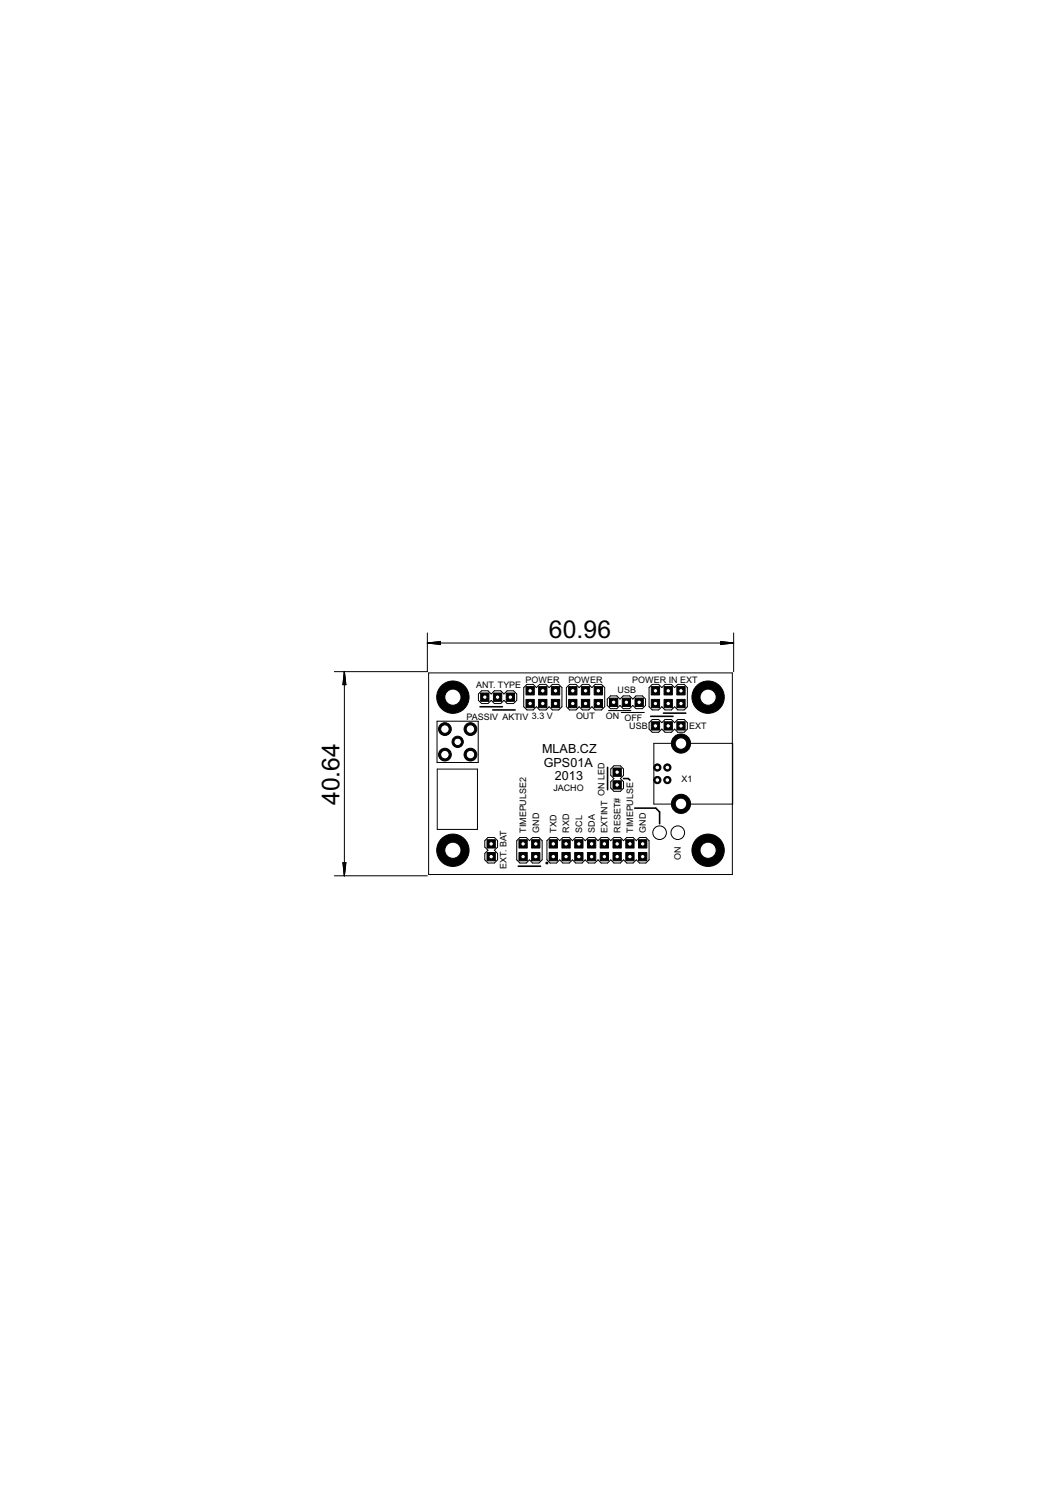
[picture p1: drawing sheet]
<svg xmlns="http://www.w3.org/2000/svg" width="210mm" height="297mm" viewBox="0 0 210 297" stroke-linecap="round" stroke-linejoin="round" font-family="sans-serif">
<path d="M95.5 140.6h4.4M98 141.2h4.5M120.9 152.7v4.4M124.1 154.9h.9l.3 .3M129.5 142.5h4.4M132 141.9h4.4M103.1 172.3h4.4M126.3 160.8h4.2l.7 .7v2.4" fill="none" stroke="#000" stroke-width=".32"/>
<path d="M121.1 141.4h4.4M123.6 141.8h4.6" fill="none" stroke="#000" stroke-width=".21"/>
<g fill="none" stroke="#000" stroke-width=".2">
<path d="M95.8 137.4h1.3l.6 .7 .7-.7h1.2l.7 .7 .6-.7h1.3l.6 .7v1.2l-.6 .7h-1.3l-.6-.7-.7 .7h-1.2l-.7-.7-.6 .7h-1.3l-.6-.7v-1.2zM104.2 136.8l.6-.6h1.3l.6 .6 .7-.6h1.2l.7 .6 .6-.6h1.3l.6 .6v3.8l-.6 .6h-1.3l-.6-.6-.7 .6h-1.2l-.7-.6-.6 .6h-1.3l-.6-.6zM112.7 136.8l.6-.6h1.3l.6 .6 .7-.6h1.2l.7 .6 .6-.6h1.3l.6 .6v3.8l-.6 .6h-1.3l-.6-.6-.7 .6h-1.2l-.7-.6-.6 .6h-1.3l-.6-.6zM120.8 139.1l.7-.6h1.2l.7 .6 .6-.6h1.3l.6 .6 .6-.6h1.3l.6 .6v1.3l-.6 .6h-1.3l-.6-.6-.6 .6h-1.3l-.6-.6-.7 .6h-1.2l-.7-.6zM129.1 136.8l.7-.6h1.2l.7 .6 .6-.6h1.3l.6 .6 .7-.6h1.2l.7 .6v3.8l-.7 .6h-1.2l-.7-.6-.6 .6h-1.3l-.6-.6-.7 .6h-1.2l-.7-.6zM87 143.5h8.1v8.2h-8.1zM87 153h8v12h-8zM122.2 152.4h1.2l.7 .6v1.3l-.7 .6 .7 .6v1.3l-.7 .6h-1.2l-.7-.6v-1.3l.7-.6-.7-.6v-1.3zM129.1 143.8l.7-.6h1.2l.7 .6 .6-.6h1.3l.6 .6 .7-.6h1.2l.7 .6v1.3l-.7 .6h-1.2l-.7-.6-.6 .6h-1.3l-.6-.6-.7 .6h-1.2l-.7-.6zM130.1 147.9h15.7v12.1h-15.7zM97.1 166.6h1.3l.6 .7v1.2l-.6 .7 .6 .6v1.3l-.6 .6h-1.3l-.6-.6v-1.3l.6-.6-.6-.7v-1.2zM103.4 166.6h1.3l.6 .7 .7-.7h1.2l.7 .7v3.8l-.7 .6h-1.2l-.7-.6-.6 .6h-1.3l-.6-.6v-3.8z"/>
<path d="M108.8 167.3l.7-.7h1.2l.7 .7 .6-.7h1.3l.6 .7 .6-.7h1.3l.6 .7 .7-.7h1.2l.7 .7 .6-.7h1.3l.6 .7 .7-.7h1.2l.7 .7 .6-.7h1.3l.6 .7 .6-.7h1.3l.6 .7v3.8l-.6 .6h-1.3l-.6-.6-.6 .6h-1.3l-.6-.6-.7 .6h-1.2l-.7-.6-.6 .6h-1.3l-.6-.6-.7 .6h-1.2l-.7-.6-.6 .6h-1.3l-.6-.6-.6 .6h-1.3l-.6-.6-.7 .6h-1.2l-.7-.6z"/>
</g>
<g fill="#000" stroke="#000" stroke-width=".2">
<path d="M96.2 138.5h.5v.5h-.5zM98.7 138.5h.6v.5h-.6zM101.3 138.5h.5v.5h-.5zM105.2 137.2h.5v.5h-.5zM105.2 139.7h.5v.5h-.5zM107.7 137.2h.5v.5h-.5zM107.7 139.7h.5v.5h-.5zM110.3 137.2h.5v.5h-.5zM110.3 139.7h.5v.5h-.5zM113.7 139.7h.5v.5h-.5zM113.7 137.2h.5v.5h-.5zM116.2 139.7h.6v.5h-.6z"/>
<path d="M116.2 137.2h.6v.5h-.6zM118.8 139.7h.5v.5h-.5zM118.8 137.2h.5v.5h-.5zM121.8 139.5h.5v.5h-.5zM124.4 139.5h.5v.5h-.5zM126.9 139.5h.5v.5h-.5zM130.2 137.2h.5v.5h-.5zM130.2 139.7h.5v.5h-.5zM132.7 137.2h.5v.5h-.5zM132.7 139.7h.5v.5h-.5zM135.2 137.2h.5v.5h-.5zM135.2 139.7h.5v.5h-.5z"/>
<path d="M122.5 153.4h.5v.5h-.5zM122.5 155.9h.5v.5h-.5zM130.2 144.2h.5v.5h-.5zM132.7 144.2h.5v.5h-.5zM135.2 144.2h.5v.5h-.5zM97.5 170.2h.5v.5h-.5zM97.5 167.6h.5v.5h-.5zM103.8 170.2h.5v.5h-.5zM103.8 167.6h.5v.5h-.5zM106.3 170.2h.5v.5h-.5zM106.3 167.6h.5v.5h-.5zM109.8 170.2h.5v.5h-.5z"/>
<path d="M109.8 167.6h.5v.5h-.5zM112.4 170.2h.5v.5h-.5zM112.4 167.6h.5v.5h-.5zM114.9 170.2h.5v.5h-.5zM114.9 167.6h.5v.5h-.5zM117.5 170.2h.5v.5h-.5zM117.5 167.6h.5v.5h-.5zM120 170.2h.5v.5h-.5zM120 167.6h.5v.5h-.5zM122.5 170.2h.5v.5h-.5zM122.5 167.6h.5v.5h-.5zM125.1 170.2h.5v.5h-.5z"/>
<path d="M125.1 167.6h.5v.5h-.5zM127.6 170.2h.5v.5h-.5zM127.6 167.6h.5v.5h-.5z"/>
</g>
<g fill="#000" stroke="#000" stroke-width=".2">
<path d="M108.7 171.6h.3v.2h-.3l-.1-.1h.3h-.3z" fill-rule="evenodd"/>
<circle cx="130.8" cy="152.7" r=".72"/>
</g>
<circle cx="130.8" cy="152.7" r=".47" fill="#fff" stroke="#000" stroke-width=".2"/>
<circle cx="130.8" cy="155.2" r=".72" fill="#000" stroke="#000" stroke-width=".2"/>
<circle cx="130.8" cy="155.2" r=".47" fill="#fff" stroke="#000" stroke-width=".2"/>
<circle cx="132.8" cy="155.2" r=".72" fill="#000" stroke="#000" stroke-width=".2"/>
<circle cx="132.8" cy="155.2" r=".47" fill="#fff" stroke="#000" stroke-width=".2"/>
<circle cx="132.8" cy="152.7" r=".72" fill="#000" stroke="#000" stroke-width=".2"/>
<circle cx="132.8" cy="152.7" r=".47" fill="#fff" stroke="#000" stroke-width=".2"/>
<circle cx="135.5" cy="159.9" r="1.91" fill="#000" stroke="#000" stroke-width=".2"/>
<circle cx="135.5" cy="159.9" r="1.14" fill="#fff" stroke="#000" stroke-width=".2"/>
<circle cx="135.5" cy="147.9" r="1.91" fill="#000" stroke="#000" stroke-width=".2"/>
<circle cx="135.5" cy="147.9" r="1.14" fill="#fff" stroke="#000" stroke-width=".2"/>
<path d="M134.7 143.6h1.6v1.6h-1.6z" fill="#000" stroke="#000" stroke-width=".2"/>
<circle cx="135.5" cy="144.4" r=".44" fill="#fff" stroke="#000" stroke-width=".2"/>
<path d="M132.1 143.6h1.7v1.6h-1.7z" fill="#000" stroke="#000" stroke-width=".2"/>
<circle cx="132.9" cy="144.4" r=".44" fill="#fff" stroke="#000" stroke-width=".2"/>
<path d="M129.6 143.6h1.6v1.6h-1.6z" fill="#000" stroke="#000" stroke-width=".2"/>
<circle cx="130.4" cy="144.4" r=".44" fill="#fff" stroke="#000" stroke-width=".2"/>
<path d="M134.7 136.6h1.6v1.7h-1.6z" fill="#000" stroke="#000" stroke-width=".2"/>
<circle cx="135.5" cy="137.4" r=".44" fill="#fff" stroke="#000" stroke-width=".2"/>
<path d="M132.1 136.6h1.7v1.7h-1.7z" fill="#000" stroke="#000" stroke-width=".2"/>
<circle cx="132.9" cy="137.4" r=".44" fill="#fff" stroke="#000" stroke-width=".2"/>
<path d="M129.6 136.6h1.6v1.7h-1.6z" fill="#000" stroke="#000" stroke-width=".2"/>
<circle cx="130.4" cy="137.4" r=".44" fill="#fff" stroke="#000" stroke-width=".2"/>
<path d="M134.7 139.1h1.6v1.7h-1.6z" fill="#000" stroke="#000" stroke-width=".2"/>
<circle cx="135.5" cy="140" r=".44" fill="#fff" stroke="#000" stroke-width=".2"/>
<path d="M132.1 139.1h1.7v1.7h-1.7z" fill="#000" stroke="#000" stroke-width=".2"/>
<circle cx="132.9" cy="140" r=".44" fill="#fff" stroke="#000" stroke-width=".2"/>
<path d="M129.6 139.1h1.6v1.7h-1.6z" fill="#000" stroke="#000" stroke-width=".2"/>
<circle cx="130.4" cy="140" r=".44" fill="#fff" stroke="#000" stroke-width=".2"/>
<circle cx="88.5" cy="150.1" r="1.27" fill="#000" stroke="#000" stroke-width=".2"/>
<circle cx="88.5" cy="150.1" r=".85" fill="#fff" stroke="#000" stroke-width=".2"/>
<circle cx="88.5" cy="145.1" r="1.27" fill="#000" stroke="#000" stroke-width=".2"/>
<circle cx="88.5" cy="145.1" r=".85" fill="#fff" stroke="#000" stroke-width=".2"/>
<circle cx="93.6" cy="150.1" r="1.27" fill="#000" stroke="#000" stroke-width=".2"/>
<circle cx="93.6" cy="150.1" r=".85" fill="#fff" stroke="#000" stroke-width=".2"/>
<circle cx="93.6" cy="145.1" r="1.27" fill="#000" stroke="#000" stroke-width=".2"/>
<circle cx="93.6" cy="145.1" r=".85" fill="#fff" stroke="#000" stroke-width=".2"/>
<circle cx="91.1" cy="147.6" r="1.12" fill="#000" stroke="#000" stroke-width=".2"/>
<circle cx="91.1" cy="147.6" r=".74" fill="#fff" stroke="#000" stroke-width=".2"/>
<path d="M95.6 137.9h1.7v1.6h-1.7z" fill="#000" stroke="#000" stroke-width=".2"/>
<circle cx="96.5" cy="138.7" r=".44" fill="#fff" stroke="#000" stroke-width=".2"/>
<path d="M98.2 137.9h1.6v1.6h-1.6z" fill="#000" stroke="#000" stroke-width=".2"/>
<circle cx="99" cy="138.7" r=".44" fill="#fff" stroke="#000" stroke-width=".2"/>
<path d="M100.7 137.9h1.7v1.6h-1.7z" fill="#000" stroke="#000" stroke-width=".2"/>
<circle cx="101.5" cy="138.7" r=".44" fill="#fff" stroke="#000" stroke-width=".2"/>
<path d="M103.3 169.6h1.6v1.7h-1.6z" fill="#000" stroke="#000" stroke-width=".2"/>
<circle cx="104.1" cy="170.4" r=".44" fill="#fff" stroke="#000" stroke-width=".2"/>
<path d="M105.8 169.6h1.6v1.7h-1.6z" fill="#000" stroke="#000" stroke-width=".2"/>
<circle cx="106.6" cy="170.4" r=".44" fill="#fff" stroke="#000" stroke-width=".2"/>
<path d="M103.3 167.1h1.6v1.6h-1.6z" fill="#000" stroke="#000" stroke-width=".2"/>
<circle cx="104.1" cy="167.9" r=".44" fill="#fff" stroke="#000" stroke-width=".2"/>
<path d="M105.8 167.1h1.6v1.6h-1.6z" fill="#000" stroke="#000" stroke-width=".2"/>
<circle cx="106.6" cy="167.9" r=".44" fill="#fff" stroke="#000" stroke-width=".2"/>
<path d="M109.3 169.6h1.6v1.7h-1.6z" fill="#000" stroke="#000" stroke-width=".2"/>
<circle cx="110.1" cy="170.4" r=".44" fill="#fff" stroke="#000" stroke-width=".2"/>
<path d="M111.8 169.6h1.7v1.7h-1.7z" fill="#000" stroke="#000" stroke-width=".2"/>
<circle cx="112.6" cy="170.4" r=".44" fill="#fff" stroke="#000" stroke-width=".2"/>
<path d="M114.3 169.6h1.7v1.7h-1.7z" fill="#000" stroke="#000" stroke-width=".2"/>
<circle cx="115.2" cy="170.4" r=".44" fill="#fff" stroke="#000" stroke-width=".2"/>
<path d="M116.9 169.6h1.6v1.7h-1.6z" fill="#000" stroke="#000" stroke-width=".2"/>
<circle cx="117.7" cy="170.4" r=".44" fill="#fff" stroke="#000" stroke-width=".2"/>
<path d="M119.4 169.6h1.7v1.7h-1.7z" fill="#000" stroke="#000" stroke-width=".2"/>
<circle cx="120.2" cy="170.4" r=".44" fill="#fff" stroke="#000" stroke-width=".2"/>
<path d="M122 169.6h1.6v1.7h-1.6z" fill="#000" stroke="#000" stroke-width=".2"/>
<circle cx="122.8" cy="170.4" r=".44" fill="#fff" stroke="#000" stroke-width=".2"/>
<path d="M109.3 167.1h1.6v1.6h-1.6z" fill="#000" stroke="#000" stroke-width=".2"/>
<circle cx="110.1" cy="167.9" r=".44" fill="#fff" stroke="#000" stroke-width=".2"/>
<path d="M111.8 167.1h1.7v1.6h-1.7z" fill="#000" stroke="#000" stroke-width=".2"/>
<circle cx="112.6" cy="167.9" r=".44" fill="#fff" stroke="#000" stroke-width=".2"/>
<path d="M114.3 167.1h1.7v1.6h-1.7z" fill="#000" stroke="#000" stroke-width=".2"/>
<circle cx="115.2" cy="167.9" r=".44" fill="#fff" stroke="#000" stroke-width=".2"/>
<path d="M116.9 167.1h1.6v1.6h-1.6z" fill="#000" stroke="#000" stroke-width=".2"/>
<circle cx="117.7" cy="167.9" r=".44" fill="#fff" stroke="#000" stroke-width=".2"/>
<path d="M119.4 167.1h1.7v1.6h-1.7z" fill="#000" stroke="#000" stroke-width=".2"/>
<circle cx="120.2" cy="167.9" r=".44" fill="#fff" stroke="#000" stroke-width=".2"/>
<path d="M122 167.1h1.6v1.6h-1.6z" fill="#000" stroke="#000" stroke-width=".2"/>
<circle cx="122.8" cy="167.9" r=".44" fill="#fff" stroke="#000" stroke-width=".2"/>
<path d="M124.5 169.6h1.7v1.7h-1.7z" fill="#000" stroke="#000" stroke-width=".2"/>
<circle cx="125.3" cy="170.4" r=".44" fill="#fff" stroke="#000" stroke-width=".2"/>
<path d="M127 169.6h1.7v1.7h-1.7z" fill="#000" stroke="#000" stroke-width=".2"/>
<circle cx="127.9" cy="170.4" r=".44" fill="#fff" stroke="#000" stroke-width=".2"/>
<path d="M124.5 167.1h1.7v1.6h-1.7z" fill="#000" stroke="#000" stroke-width=".2"/>
<circle cx="125.3" cy="167.9" r=".44" fill="#fff" stroke="#000" stroke-width=".2"/>
<path d="M127 167.1h1.7v1.6h-1.7z" fill="#000" stroke="#000" stroke-width=".2"/>
<circle cx="127.9" cy="167.9" r=".44" fill="#fff" stroke="#000" stroke-width=".2"/>
<path d="M122 155.3h1.6v1.7h-1.6z" fill="#000" stroke="#000" stroke-width=".2"/>
<circle cx="122.8" cy="156.2" r=".44" fill="#fff" stroke="#000" stroke-width=".2"/>
<path d="M122 152.8h1.6v1.7h-1.6z" fill="#000" stroke="#000" stroke-width=".2"/>
<circle cx="122.8" cy="153.6" r=".44" fill="#fff" stroke="#000" stroke-width=".2"/>
<circle cx="90.1" cy="169.2" r="3.2" fill="#000" stroke="#000" stroke-width=".2"/>
<circle cx="90.1" cy="169.2" r="1.61" fill="#fff" stroke="#000" stroke-width=".2"/>
<circle cx="90.1" cy="138.7" r="3.2" fill="#000" stroke="#000" stroke-width=".2"/>
<circle cx="90.1" cy="138.7" r="1.61" fill="#fff" stroke="#000" stroke-width=".2"/>
<circle cx="140.9" cy="169.2" r="3.2" fill="#000" stroke="#000" stroke-width=".2"/>
<circle cx="140.9" cy="169.2" r="1.61" fill="#fff" stroke="#000" stroke-width=".2"/>
<circle cx="140.9" cy="138.7" r="3.2" fill="#000" stroke="#000" stroke-width=".2"/>
<circle cx="140.9" cy="138.7" r="1.61" fill="#fff" stroke="#000" stroke-width=".2"/>
<path d="M96.9 167.1h1.7v1.6h-1.7z" fill="#000" stroke="#000" stroke-width=".2"/>
<circle cx="97.7" cy="167.9" r=".44" fill="#fff" stroke="#000" stroke-width=".2"/>
<path d="M96.9 169.6h1.7v1.7h-1.7z" fill="#000" stroke="#000" stroke-width=".2"/>
<circle cx="97.7" cy="170.4" r=".44" fill="#fff" stroke="#000" stroke-width=".2"/>
<path d="M109.7 136.6h1.7v1.7h-1.7z" fill="#000" stroke="#000" stroke-width=".2"/>
<circle cx="110.5" cy="137.4" r=".44" fill="#fff" stroke="#000" stroke-width=".2"/>
<path d="M107.2 136.6h1.6v1.7h-1.6z" fill="#000" stroke="#000" stroke-width=".2"/>
<circle cx="108" cy="137.4" r=".44" fill="#fff" stroke="#000" stroke-width=".2"/>
<path d="M104.6 136.6h1.7v1.7h-1.7z" fill="#000" stroke="#000" stroke-width=".2"/>
<circle cx="105.5" cy="137.4" r=".44" fill="#fff" stroke="#000" stroke-width=".2"/>
<path d="M109.7 139.1h1.7v1.7h-1.7z" fill="#000" stroke="#000" stroke-width=".2"/>
<circle cx="110.5" cy="140" r=".44" fill="#fff" stroke="#000" stroke-width=".2"/>
<path d="M107.2 139.1h1.6v1.7h-1.6z" fill="#000" stroke="#000" stroke-width=".2"/>
<circle cx="108" cy="140" r=".44" fill="#fff" stroke="#000" stroke-width=".2"/>
<path d="M104.6 139.1h1.7v1.7h-1.7z" fill="#000" stroke="#000" stroke-width=".2"/>
<circle cx="105.5" cy="140" r=".44" fill="#fff" stroke="#000" stroke-width=".2"/>
<path d="M113.1 139.1h1.7v1.7h-1.7z" fill="#000" stroke="#000" stroke-width=".2"/>
<circle cx="114" cy="140" r=".44" fill="#fff" stroke="#000" stroke-width=".2"/>
<path d="M115.7 139.1h1.6v1.7h-1.6z" fill="#000" stroke="#000" stroke-width=".2"/>
<circle cx="116.5" cy="140" r=".44" fill="#fff" stroke="#000" stroke-width=".2"/>
<path d="M118.2 139.1h1.7v1.7h-1.7z" fill="#000" stroke="#000" stroke-width=".2"/>
<circle cx="119" cy="140" r=".44" fill="#fff" stroke="#000" stroke-width=".2"/>
<path d="M113.1 136.6h1.7v1.7h-1.7z" fill="#000" stroke="#000" stroke-width=".2"/>
<circle cx="114" cy="137.4" r=".44" fill="#fff" stroke="#000" stroke-width=".2"/>
<path d="M115.7 136.6h1.6v1.7h-1.6z" fill="#000" stroke="#000" stroke-width=".2"/>
<circle cx="116.5" cy="137.4" r=".44" fill="#fff" stroke="#000" stroke-width=".2"/>
<path d="M118.2 136.6h1.7v1.7h-1.7z" fill="#000" stroke="#000" stroke-width=".2"/>
<circle cx="119" cy="137.4" r=".44" fill="#fff" stroke="#000" stroke-width=".2"/>
<path d="M121.3 138.9h1.6v1.6h-1.6z" fill="#000" stroke="#000" stroke-width=".2"/>
<circle cx="122.1" cy="139.7" r=".44" fill="#fff" stroke="#000" stroke-width=".2"/>
<path d="M123.8 138.9h1.7v1.6h-1.7z" fill="#000" stroke="#000" stroke-width=".2"/>
<circle cx="124.6" cy="139.7" r=".44" fill="#fff" stroke="#000" stroke-width=".2"/>
<path d="M126.3 138.9h1.7v1.6h-1.7z" fill="#000" stroke="#000" stroke-width=".2"/>
<circle cx="127.2" cy="139.7" r=".44" fill="#fff" stroke="#000" stroke-width=".2"/>
<g fill="none" stroke="#000" stroke-width=".2">
<path d="M68.5 133.6v40.6M68.5 133.6l.3 2.6h-.6zM68.5 133.6l-.1 2.6M68.5 133.6l.2 2.6M68.5 133.6l-.2 2.6M68.5 133.6l.3 2.6M85 125.9v7.7h-18.5M85 127.9h61M85 127.9l2.6-.3v.6zM85 127.9l2.6 .2M85 127.9l2.6 .3M85.3 133.9h60.4v40.1h-60.4z"/>
<path d="M87.6 127.8l-2.6 .1M143.4 127.6l2.6 .3-2.6 .3zM143.4 127.8l2.6 .1M146 125.9v7.7M146 127.9l-2.6 .2M146 127.9l-2.6 .3M66.5 174.2h18.5M68.2 171.6h.6l-.3 2.6zM68.3 171.6l.2 2.6M68.4 171.6l.1 2.6M68.7 171.6l-.2 2.6M68.8 171.6l-.3 2.6"/>
<circle cx="131.2" cy="165.7" r="1.35"/>
<circle cx="134.9" cy="165.7" r="1.35"/>
</g>
<g font-size="5.5">
<text x="109.2" y="126.9">60.96</text>
<text x="67.5" y="160.2" transform="rotate(-90 67.5 160.2)">40.64</text>
</g>
<g font-size="2.8">
<text x="107.9" y="149.8">MLAB.CZ</text>
<text x="108.2" y="152.6">GPS01A</text>
<text x="110.4" y="155.1">2013</text>
</g>
<g font-size="2">
<text x="94.7" y="136.8">ANT. TYPE</text>
<text x="104.6" y="135.9">POWER</text>
<text x="113.1" y="135.9">POWER</text>
<text x="122.9" y="138">USB</text>
<text x="125.8" y="135.9">POWER IN EXT</text>
<text x="92.8" y="143.2">PASSIV AKTIV 3.3 V</text>
<text x="114.6" y="143">OUT</text>
<text x="120.6" y="143">ON OFF</text>
<text x="125.2" y="145.1">USB</text>
<text x="137.1" y="145.1">EXT</text>
<text x="135.6" y="155.7">X1</text>
<text x="110.1" y="157.4">JACHO</text>
<text x="120.3" y="158.4" transform="rotate(-90 120.3 158.4)">ON LED</text>
<text x="104.7" y="165.7" transform="rotate(-90 104.7 165.7)">TIMEPULSE2</text>
<text x="107.2" y="165.7" transform="rotate(-90 107.2 165.7)">GND</text>
<text x="110.7" y="165.7" transform="rotate(-90 110.7 165.7)">TXD</text>
<text x="113.3" y="165.7" transform="rotate(-90 113.3 165.7)">RXD</text>
<text x="115.8" y="165.7" transform="rotate(-90 115.8 165.7)">SCL</text>
<text x="118.3" y="165.7" transform="rotate(-90 118.3 165.7)">SDA</text>
<text x="120.9" y="165.7" transform="rotate(-90 120.9 165.7)">EXTINT</text>
<text x="123.4" y="165.7" transform="rotate(-90 123.4 165.7)">RESET#</text>
<text x="126" y="165.7" transform="rotate(-90 126 165.7)">TIMEPULSE</text>
<text x="128.5" y="165.7" transform="rotate(-90 128.5 165.7)">GND</text>
<text x="100.8" y="172.8" transform="rotate(-90 100.8 172.8)">EXT. BAT</text>
<text x="135.5" y="171" transform="rotate(-90 135.5 171)">ON</text>
</g>
</svg>
